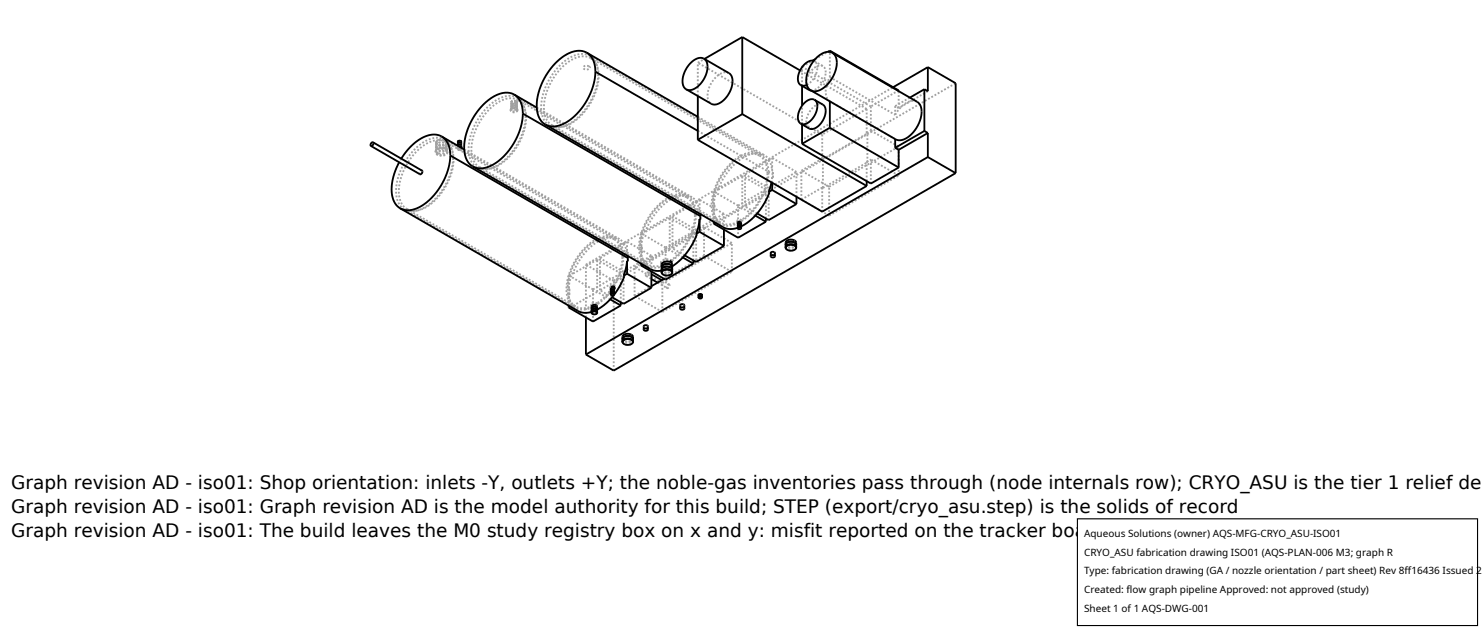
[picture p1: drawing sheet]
<svg xmlns="http://www.w3.org/2000/svg" width="212mm" height="90mm" viewBox="0 0 212 90" stroke-linecap="round" stroke-linejoin="round" font-family="sans-serif">
<g fill="none" stroke="#a0a0a0" stroke-width=".26" stroke-dasharray=".3 .3" stroke-linecap="butt">
<path d="M63.5 19.9l.5 .5 .4 .6 .2 .7 .1 .9M63.5 19.9l24.3 14.1M72.9 15.6l.3-.2 .6 .1M72.9 15.8l.3-.3 .6 .1M72.9 15.6v.2M73 15.2l.3-.2 .4 .1M73 14.9l.3-.2 .4 .1M73 14.6l.2-.2 .5 .1M73 15.5l.2 .2h.2h.3l.1-.2M73 15.5v-.3M73 14.6l.3-.2 .4 .1M73 14.6l.3-.2h.4"/>
<path d="M73 15.2v-.3M73 14.9v-.3M73.7 15.1l.1 .1M73.7 14.8l.1 .1M73.7 14.5l.1 .1M73.7 14.4l.1 .2M73.7 15.4l-.4-.1-.3 .2M73.8 15.5l.1 .1M73.8 15.6l.1 .2M73.8 15.2l-.4 .3-.2-.1-.2-.2M73.8 14.9l-.3 .2h-.3l-.2-.2M73.8 14.6l-.1 .2h-.3h-.2l-.2-.2"/>
<path d="M73.8 14.6l-.3 .2-.3-.1-.2-.1M73.8 15.2v-.3M73.8 14.9v-.3M73.8 15.5l-.1-.1M73.8 15.5v-.3M73.8 15.2l-.1 .2-.3 .1-.2-.1-.2-.2M73.8 14.9l-.1 .2-.3 .1-.3-.1-.1-.2M73.8 14.6l-.3 .3-.4-.1-.1-.2M73.9 14l.5 .4 .4 .6 .2 .7 .1 .9M73.9 14l24.3 14M73.9 15.6l-.1 .2-.4 .1h-.3l-.2-.3M73.9 15.8l-.1 .2h-.3h-.4l-.2-.2"/>
<path d="M73.9 15.6v.2M74 14.3l-.6-.2-.7-.1-.7 .2-.8 .4-.7 .5-.8 .7-1.3 1.7-.8 2-.3 1.9 .1 .8 .2 .7 .4 .5 .5 .5M74 14.3l24.1 13.9M75.1 16.6l-.2 1.4-.5 1.6-.8 1.4-1 1.3-1.1 1-1.3 .7-1.1 .2-1-.3M75.1 16.8v-.8l-.2-.7-.4-.6-.5-.4M76.7 15.4l22.1 12.8M78.5 17.9l-.5-.3-.4-.6-.2-.8-.1-.8 .1-.9 .2-1.1 .8-2 1.4-1.9 .8-.7 .8-.6 .7-.3 .8-.2h.7l.6 .3M78.5 17.9l24.3 14.1M78.8 17.9l1 .2 1-.1 1.2-.6 1.1-1 1-1.2 .8-1.6 .4-1.4 .2-1.4M78.8 17.9l24.1 13.9M84.1 9.5l.1 .2-.2 .2h-.4l-.3-.2v-.1l.2-.2 .6 .1M84.2 8l.5 .4 .4 .6 .2 .7 .1 .9"/>
<path d="M84.2 8l24.4 14M84.4 8.3l-.6-.2h-.7l-.7 .1-.8 .3-1.5 1.2-1.2 1.8-.9 2-.3 1.8 .1 .9 .2 .7 .3 .6 .5 .4M84.4 8.3l24.1 13.9M85.4 10.6l-.1 1.4-.6 1.7-.8 1.4-1 1.3-1.2 1-1.2 .6-1.1 .2-.9-.3M85.5 10.8l-.1-.8-.2-.7-.3-.6-.5-.4M99.7 9l.9-.6M99.7 13.7v-4.7M99.7 18.7l10.7 6.2M99.7 16.7l9.5 5.5M104.1 10.4l-.6-.1-.7 .3-.7 .5-.5 .8-.4 .8-.1 .9 .1 .8 .4 .4M114.6 17.8v-2.7M114.6 12.3v-2.7"/>
<path d="M114.6 9.5l1.5-.8M115.2 12.1l.6-.4 .5-.7 .3-.6 .1-.8M115.8 12.9l.7-.2 .7-.6 .5-.9 .2-.9M116.3 8.7h-.1M116.3 8.7l1.2 .7M116.4 8.5l1.8-1.1M116.7 9.6l-.1-.5-.3-.4M117.4 19.2l-17.7-10.2M117.5 14.9l-.4-.1-.6 .2-.5 .4-.5 .7-.3 .7-.1 .7 .2 .5 .3 .3M117.5 9.4l-.4-.1-.5 .2-.5 .4-.5 .6-.4 .8-.1 .6 .2 .6 .3 .3M117.9 10.3l-.1-.5-.3-.4M118.5 11v-3.6"/>
<path d="M118.5 14.5l-.4-.6-.2-.8 .2-1 .4-1.1M118.5 14.5l9.4 5.4M118.5 11l9.4 5.4M123.8 19h.1M123.8 19l.6-.4M123.8 15.5l-9.5-5.4M123.8 19v-3.5M123.8 15.5l-6.4 3.7M124.4 18.6l4 2.3M124.4 18.6v-3.4M124.4 15.2l-9.8-5.7M127.9 15.1l2.1-1.2"/>
<path d="M127.9 16.4l.7-1 .8-.7 .9-.3 .7 .1M127.9 15.1v1.3M128.4 15.4l-.5-.3M128.4 15.4v-2.4M128.4 12.9l-4 2.3M132.5 13l-4.1 2.4M57.3 22.7l-.3 .5M57.8 29.9l-.5-.4-.4-.6-.2-.7-.1-.9v-.9l.3-1.1 .9-2 1.3-1.8 .7-.7 .8-.6 .8-.3 .8-.2h.7l.6 .2M57.8 29.9l24.3 14.1M58.1 29.8l.9 .3 1.1-.2 1.1-.5 1.1-1 1-1.2 .8-1.4 .5-1.6 .2-1.4M58.1 29.8l24.1 14M60 24.9v-.4l.3-.1"/>
<path d="M62.2 21.6l.1-.2 .4-.2h.5l.5 .1M62.2 21.8l.2-.3 .3-.2h.5l.5 .1M62.2 21.6v.2M62.3 21.2l.1-.3 .4-.2h.4l.4 .1M62.3 20.8l.1-.3 .3-.1 .5-.1 .4 .2M62.3 20.4l.1-.3 .4-.1 .4-.1 .4 .2M62.3 21.8l.3 .2M62.3 21.5l.2 .3 .5 .1 .6-.1 .2-.3M62.3 21.5v-.3M62.3 21.2l.1-.3 .4-.1 .4-.1 .4 .1M62.3 20.4l.1-.3 .3-.1h.5l.4 .1M62.3 20.3l.1-.2 .4-.2 .8 .1"/>
<path d="M62.3 21.2v-.4M62.3 20.8v-.4M62.3 20.3v.1M62.6 22l-.3-.2M63.5 21.1l.3 .2M63.6 21.2l-.4-.1h-.5l-.3 .2-.1 .2M63.6 20.8l.2 .4M63.6 20.5l.2 .3M63.6 20.1l.2 .3M63.6 20l.2 .3M63.6 20.3l-.6-.3h-.6l-.7 .2-.8 .3-1.5 1.2-1.3 1.7-.8 1.9-.3 1.9v.9l.2 .7 .4 .6 .5 .4M63.6 20.3l24.1 13.9"/>
<path d="M63.7 21.3l.2 .3M63.7 21.4l.2 .4M63.8 21.2l-.2 .2-.5 .2-.6-.1-.2-.3M63.8 20.8l-.2 .3-.5 .1-.5-.1-.3-.3M63.8 20.4l-.2 .3-.5 .1-.6-.1-.2-.3M63.8 20.3l-.2 .3-.5 .2-.6-.2-.2-.3M63.8 21.2v-.4M63.8 20.8v-.4M63.8 20.3v.1M63.8 21.5l-.2-.3M63.8 21.5v-.3M63.8 21.3l-.3-.2"/>
<path d="M63.8 20.8l-.2 .3-.5 .1-.6-.1-.2-.3M63.9 21.6l-.3 .4-.6 .1-.6-.1-.2-.4M63.9 21.8l-.2 .3-.6 .1-.6-.1-.3-.3M63.9 21.6v.2M64.7 22.6l-.2 1.4-.5 1.6-.9 1.6-.9 1.2-1.2 1-1.2 .6-1.1 .2-.9-.3M64.8 22.8l-.1-.8-.2-.8-.4-.5-.5-.4M65.3 21.1h.1M65.3 21.1h.3M65.3 21.3l.3-.2M65.3 21.3l.3 .2M65.3 21.1v.2M65.4 20.9l.4 .2"/>
<path d="M65.4 20.9v-.1M65.4 20.8l.2-.1h.2M65.4 20.5l.1-.1h.3M65.4 20.3l.1-.2 .3 .1M65.4 20.8v-.1M65.4 20.2v.1M65.4 21.1l.2 .1M65.5 20.9h-.1M65.5 20.9l.3 .1M65.6 21.1l.3 .2M65.6 21.2l-.2-.1M65.6 21.5l-.3-.2"/>
<path d="M65.6 21.2l-.3-.1M65.8 21l.1 .1M65.8 20.7l.1 .1M65.8 20.4l.1 .1M65.8 20.2l.1 .1M65.8 21.1l.1 .1M65.9 21.1h-.1M65.9 20.8l-.3 .1-.2-.1M65.9 20.5l-.2 .2-.3-.2M65.9 20.3l-.2 .1-.3-.1M65.9 20.2l-.2 .1-.3-.1M65.9 21.1v-.1"/>
<path d="M65.9 20.8v-.1M65.9 20.2v.1M65.9 20.8l-.2 .1-.3-.1M65.9 21.3l-.3-.1M65.9 21.3l-.3 .2M65.9 21.2l-.4-.3M65.9 21.1v.1M66.3 21.3l22.1 12.8M68.1 23.9l-.5-.4-.4-.6-.2-.7-.1-1 .4-2 .8-2 1.4-1.7 1.5-1.3 .8-.3 .8-.2h.6l.7 .3M68.1 23.9l24.4 14.1M68.5 23.9l.9 .2 1-.1 1.2-.6 1.1-1 1-1.3 .8-1.4 .5-1.5 .1-1.4M68.5 23.9l24.1 13.9"/>
<path d="M81.2 39.3l.5-.3M81.7 39l.1 .1M83.7 37.8l43.9-25.3M85.3 37.1l-3.5 2M87.7 34.2l.5 .4 .4 .5 .2 .7 .1 .9M87.8 34l.5 .4 .4 .6 .3 .7v.9M88.4 34.1l-.7-.2h-.9l-.9 .3-1 .6-1 .9-.8 .9-.7 1.2-.6 1.3M88.7 39l-3.4-1.9M88.9 36.7l-.1 1-.3 1.2-.5 1.1-.6 1.1M89 36.6l-.1 1.1-.2 1.1-1 2.2M89.1 38.8l-3.4-1.9M89.1 38.8l3.9-2.3"/>
<path d="M89.1 34.8l.5-.3M89.1 34.8h.1M89.1 34.8l.3 .7 .2 .8M89.2 39.4l-3.5 2M89.2 34.8l-.8-.7M89.2 34.8l-3.5 2.1M89.6 36.3l.1 .1M89.6 36.3v-1.8M89.7 37.3v-.9M89.7 36.6v-.2M90.6 38.1l2.4-1.4M91.6 36.1l.1 .1"/>
<path d="M91.6 35.2h.1M91.6 35.2l.1-1.1 .4-1M91.6 33.3l.5-.2M91.6 35.2v-1.9M91.6 37.7v-1.6M91.7 35.2v1M91.7 36.2v-1M91.8 37.8l.3-.2M92.1 37.6l.1 .1M92.1 37.6l-.4-.7-.1-.8M92.1 33.1h.1M92.2 37.7l.7 .7"/>
<path d="M92.3 39.4v-.3l.3-.2M92.3 39.4l.7 .4M92.5 38l-.6-.5-.3-.5-.3-.8v-.8v-1l.3-1 .8-2 1.4-1.8 .8-.8 .8-.5 .7-.4 .8-.2 .7 .1 .6 .2M92.6 37.8l-.5-.4-.4-.6-.2-.7-.1-.8 .3-2 .9-1.9 1.3-1.8 1.4-1.1 .7-.4 .8-.2 .7 .1 .6 .2M92.6 38.9v.1M92.6 38.9l.4 .3M92.6 39l-.1 .3-.2 .1M93 38.8v-2.1M93 36.5l-3.4-2M93 36.7v-.2M93 36.7l2.1-1.1M94.4 37.6l.3 .4"/>
<path d="M94.4 37.5l.1 .2 .2 .2M94.4 37.6v-.1M94.5 38.6l.7-.2 .8-.4M94.5 38.2l.3 .2 .4 .1h.5l.3-.3M94.5 38.6l.3 .2 .4 .1 .5-.1 .3-.2M94.5 38l.3 .2M94.5 38.1l.2 .3 .5 .1 .6-.1 .2-.3M94.5 38.5l.2 .3 .5 .1 .6-.1 .2-.3M94.5 38.9l.2 .3 .5 .1 .6-.1 .2-.3M94.5 39l.3 .2 .4 .1 .5-.1 .3-.2M94.7 38l-1.2 .2h-.6l-.4-.2M94.7 38v-.1"/>
<path d="M94.7 37.9l1.2-.7M94.9 39.8l.2-.1M95.1 35.3l-3.5-2M95.1 35.3l3.9-2.2M95.1 39.7v-4.1M95.1 35.6l3.9-2.3M95.1 39.7l3.9-2.3M95.1 39.9v-.2M95.1 35.6v-.3M95.7 31.1l-3.5 2M95.7 35.7v-4.6M95.7 35.7l-3.5 2"/>
<path d="M95.8 38.1l.1-.1M95.8 37.9l.1-.1M95.8 38.1v-.2M95.9 38v-.2M95.9 37.3l-.4-.2-.5 .1-.4 .2-.2 .2M95.9 37.2l-.4-.2h-.5l-.4 .2-.2 .3M95.9 37.3v-.1M96 37.7l-.2 .4-.5 .1-.5-.1-.3-.4M96 35.5v-4.6M97.5 36.8l-1.8-1.1M97.8 36.5l-1.8-1M98.1 28.2l.5 .4 .3 .6 .3 .7v.8"/>
<path d="M98.2 28l.5 .4 .4 .7 .2 .7 .1 .8M98.8 28.2l-.8-.3h-.8l-.9 .3-1.1 .6-.9 .9-.8 .9-.8 1.3-.5 1.2M99 33.1l-3.3-2M99 37.2v-3.9M99 33.3v-.2M99 33.3l.4-.2M99.2 37.3l.2-.1M99.2 30.7l-.1 1.5-.5 1.4-.8 1.5-1 1.2-1.1 1-1.1 .6-1.1 .1-.9-.2M99.4 30.6l-.3 1.8-.7 1.8-1.1 1.7-1.4 1.4M99.4 37.2v-4.1M99.4 33.1l1.2-.7M99.4 37.2l1.2-.7"/>
<path d="M99.4 32.8l-3.4-1.9M99.4 37.4v-.2M99.4 33.1v-.3M99.4 32.8l4-2.3M99.4 28.8l.5-.3M99.4 28.8l.1 .1M99.4 28.8l.3 .7 .2 .9M99.5 28.9l-3.5 2M99.5 28.9l-.7-.7M99.5 33.4l-3.5 2.1M99.9 30.4h.1M99.9 30.4v-1.9"/>
<path d="M100 31.3v-.9M100 30.6v-.2M100.6 36.5v-4.1M101.9 29.2l.2-1.1 .3-1M101.9 29.2h.1M101.9 30.1l.1 .1M101.9 31.7v-1.6M101.9 29.2v-1.8M101.9 27.4l.5-.3M102 29.2v1M102 30.2v-1M102.2 31.8l.2-.1"/>
<path d="M102.4 27.1h.1M102.4 31.7l-.3-.8-.2-.8M102.4 31.7h.1M102.5 31.7l.8 .7M102.8 32l-.5-.4-.3-.6-.3-.7-.1-.9 .3-2 .9-2 1.3-1.8 .8-.7 .8-.6 .8-.4 .7-.1h.7l.7 .2M102.9 31.8l-.5-.4-.3-.6-.3-.8v-.9l.3-1.8 .9-2 1.2-1.6 .8-.7 .8-.6 .7-.3 .7-.1h.6l.7 .2M103.4 30.5l-3.5-2M103.4 32.8v-2.3M104.5 38.8v-4.1M104.5 38.8l-3.9-2.3M104.5 34.7l-3.9-2.3M105.3 31.7l.2 .1"/>
<path d="M105.3 31.5l.2 .2M105.3 31.7v-.2M105.4 32.5l.4-.2M105.4 32.1l.2 .1 .2-.1M105.4 32.3l.2 .1 .2-.1M105.4 32l.2 .1 .2-.1M105.4 32.6l.2 .1 .2-.1M105.4 29.4l4-2.3M105.4 33.9v-4.5M105.4 29.4l-3.5-2M105.5 31.8l-.7 .3-.7 .1h-.7l-.6-.2M105.5 31.8v-.1"/>
<path d="M105.5 31.7l.4-.2M105.8 31.8l-.2 .1-.2-.1M105.9 31.6l-.3-.1-.3 .2M105.9 31.5l-.3-.2-.3 .2M105.9 31.6v-.1M106 29.7l-3.5 2M106 29.7v-4.6M106 25.1l-3.5 2M106.4 29.5v-4.6M107.9 30.8l-1.9-1.1M108.1 30.5l-1.7-1M108.5 22.2l.4 .4 .4 .6 .2 .7 .1 .8"/>
<path d="M108.6 22l.5 .4 .4 .6 .2 .8 .1 .9M109.2 22.2l-.8-.3-.9 .1-1 .3-.9 .6-.9 .8-.9 1-.7 1.2-.6 1.2M109.4 31.2v-4.1M109.4 27.1l-3.4-2M109.6 24.7l-.2 1.5-.5 1.5-.8 1.4-.9 1.2-1.2 1-1.1 .6-1 .2-1-.3M109.8 24.7l-.3 1.8-.8 2-1.3 1.8-1.5 1.3M109.8 26.8l4-2.3M109.8 31.4v-4.6M109.8 26.8l-3.4-1.9M109.8 22.8l.3 .7 .2 .9M109.8 22.8l.1 .1M109.8 22.8l.5-.3"/>
<path d="M109.9 27.5l-3.5 2M109.9 22.9l-.7-.7M109.9 22.9l-3.5 2M110.3 24.4h.1M110.3 25.3l-.1 .7M110.3 25.3l.1 .1M110.3 24.4v-1.9M110.3 26.1v-.8M110.4 25.4v-.5M110.4 25.4v-1M110.4 24.9v-.5M110.7 36.1l-.3 .2-.3-.2"/>
<path d="M112.2 35l.3 .3 .4 .1 .5-.1 .3-.3M112.2 34.6l.2 .3 .5 .2 .6-.2 .2-.3M112.2 34.9l.2 .3 .5 .2 .6-.1 .2-.4M112.2 35.3l.2 .3 .5 .1 .5-.1 .3-.3M112.2 35.5l.3 .2 .4 .1 .5-.1 .3-.2M113.8 28.1v-3.6M113.8 24.5l-3.5-2M114.5 24.4l2.9-1.7M114.5 28.5l2.9-1.7M114.5 28.5v-4.1M117.4 22.7h.1M117.4 22.7v-3.5"/>
<path d="M117.4 26.8h.1M117.4 30.2v-3.4M117.5 22.7l6.4-3.7M117.5 26.8v-4.1M117.5 26.8l6.4-3.6M118.4 30.8v-4.1M118.4 30.8l10-5.7M118.4 26.7l10-5.8M118.4 26.7l-3.9-2.3M118.4 30.8l-3.9-2.3M123.8 23.1l.1 .1M123.8 25.9v-2.8"/>
<path d="M123.8 23.1l.6-.3M123.9 23.2v-4.2M124.4 26.2v-3.4M128.4 25.1v-4.2M128.4 25.1l-4-2.3M81.2 43.6v-1.5M81.2 42.1h.1M81.2 41.2h.1M81.2 41.2v-1.9M81.2 41.2l.2-1.1 .3-1.1M81.3 42.1v-.9M81.3 41.2v.9"/>
<path d="M81.5 43.8l.2-.2M81.7 43.6l-.3-.6-.2-.9M81.7 43.6l.1 .1M81.8 43.7l.7 .7M82.1 44l-.5-.4-.3-.6-.3-.8-.1-.8 .1-1 .2-1 .9-2.1 1.3-1.7 1.5-1.3 .8-.4 .8-.2 .8 .1 .5 .2M82.2 43.8l-.5-.4-.3-.6-.3-.8v-.7v-1l.3-1 .8-1.9 1.3-1.7 1.4-1.2 .8-.4 .7-.2 .7 .1 .6 .2M83.7 45.3v-7.5M84.4 43.6l.2 .2M84.4 43.5l.2 .2M84.4 43.6v-.1M84.5 44.5l.8-.3M84.5 44.1l.4 .1 .4-.1"/>
<path d="M84.5 44.4l.4 .2 .4-.2M84.5 44l.1 .2h.3h.3l.1-.2M84.5 44.3l.1 .2h.3h.3l.1-.2M84.5 44.7l.4 .1h.2l.2-.1M84.5 44.7l.4 .2 .4-.2M84.6 43.8l-.7 .3-.7 .1h-.6l-.5-.2M84.6 43.8v-.1M84.6 43.7l.7-.4M84.7 41.3l-3.5-2M84.7 41.3l4-2.3M84.7 45.9v-4.6M85.3 43.7l-.1 .2-.3 .1-.3-.1-.1-.2"/>
<path d="M85.3 41.7l-3.5 2M85.3 41.7v-4.6M85.3 43.5l-.5-.1-.4 .2M85.3 43.3l-.5-.1-.3 .1-.1 .2M85.3 43.5v-.2M85.7 41.4v-4.5M87.1 42.7l-1.8-1M87.2 41.2h.1M87.2 41l.2 .2M87.2 41l.2 .1M87.2 41.2l.2 .2M87.2 41.2v-.2"/>
<path d="M87.2 41.5l.2 .1 .3-.1M87.2 41.8l.2 .1 .3-.1M87.3 41.5l.2 .1 .2-.1M87.3 41.7l.2 .2 .2-.2M87.3 42.1h.2h.2M87.3 42l.2 .1 .2-.1M87.3 41.2l.1 .1M87.4 41.2l-1.3 1.4-1.3 1-.7 .3-.8 .1h-.5l-.6-.2M87.4 41.4v-.1M87.4 41.4v-.2M87.4 40.8l.3 .2M87.4 40.8l-.2 .4"/>
<path d="M87.4 40.8l-.2 .2M87.4 41.3l-.1-.1M87.4 41.1l.3-.1M87.4 41.3l-1 1.3-1.1 .9M87.4 42.4l-1.7-1M87.7 40.1l-4-2.3M87.7 52.9v-12.8M87.7 40.1l48.8-28.2M87.7 41.3l-.3 .2-.2-.2M87.7 41.3v-.1M87.8 41.2l-.1 .1M88.7 43.2v-4.2"/>
<path d="M88.9 48.5l.2 .2 .5 .1 .5-.1 .3-.2M88.9 48.1l.2 .3 .5 .1 .6-.1 .2-.3M88.9 48.4l.2 .3 .5 .1 .6-.1 .2-.3M88.9 48.8l.2 .3 .5 .1 .6-.1 .2-.3M88.9 48.9l.3 .2 .4 .1 .5-.1 .3-.2M89.1 43.4v-4.6M90.6 42.3l2.4-1.4M90.6 42.3v-4.2M92.5 46.6l-.3 .2-.3-.2M93.9 40.4l1.4 .7M94.5 40l1.1 .6M94.6 44.5v-4.1"/>
<path d="M94.6 40.4l9.9-5.7M94.6 44.5l9.9-5.7M94.6 44.5l-4-2.2M94.6 40.4l-4-2.3M95.3 41.1l.2-.1 .1-.3M95.6 40.6l-.3 .2v.3M95.6 40.7v-.1M97.7 43.6l-.2 .2-.4-.2M99.8 42.1l.2 .1 .2-.1M99.8 42.2l.2 .1 .2-.1M99.8 42.5l.2 .1 .2-.1"/>
</g>
<g fill="none" stroke="#000" stroke-width=".26">
<path d="M63.1 19.5l.5 .4 .4 .7 .2 .8 .1 .8M63.1 19.5l-.6-.2-.7-.1-.8 .2-.7 .3-.9 .6-.7 .6-1.4 1.8M63.1 19.5l3.2 1.8M73.4 13.5l.6 .4 .4 .7 .2 .7 .1 .9M73.4 13.5l-.7-.2-.6-.1-.8 .2-.8 .4-.8 .5-.8 .7-1.3 1.9-1 2.1-.2 1-.1 1 .1 .9 .2 .8 .4 .7 .5 .4M73.4 13.5l3.3 1.9M74.7 16.2l-.2 1.6-.5 1.5-.8 1.5-1.1 1.4-1.2 1-1.3 .7-1.1 .1-1-.2M74.7 16.2l25.3 14.7M77.9 17.8l25.4 14.7 1 .2 1.1-.2M83.8 7.5l.5 .5 .4 .5 .2 .8 .1 .9M83.8 7.5l-.6-.2h-.8l-.8 .1-.7 .4-.9 .6-.8 .7-1.3 1.8-.9 2.1-.3 2v.8l.2 .9 .4 .6 .6 .5M83.8 7.5l15.9 9.2"/>
<path d="M85 10.2l-.1 1.5-.6 1.7-.8 1.5-1 1.3-1.2 1-1.3 .7-1.2 .2-.9-.3M85 10.2l14.7 8.5M99.7 13.7v6.3M99.7 20l17.7 10.2 6.4-3.6M100.5 8.4l3.6 2.1 .3 .2 .2 .5v.6l-.2 .8-.3 .8-.5 .6-.5 .5-.6 .4h-.6l-.3-.1-3.6-2M100.5 8.4l.4 .4 .2 .7-.2 .8-.4 1-.5 .7-.7 .6-.7 .3-.6-.1M100.5 8.4l-.5-.1-.7 .2-.7 .6-.6 .8-.4 .9-.1 .8 .1 .7 .4 .5M106 16.3l17.8 10.3M106 5.3v11M106 5.3l8.3 4.8M106 5.3l-5.4 3.1M106 16.3l-6.3 3.7"/>
<path d="M114.4 12.2l1.4 .7M114.6 12.3v2.8M114.6 17.8v2.7M114.6 9.5v.1M115.2 12.1l-.5 .1h-.3M116.2 8.7h-.4l-.5 .2-.5 .4-.5 .6-.2 .7-.1 .7 .1 .5 .3 .4M116.3 14.2l1.3 .8 .2 .3 .1 .9-.4 1-.7 .9-.8 .3h-.4l-1.2-.7M116.3 14.2l.3 .4 .1 .5-.1 .7-.2 .7-.5 .6-.5 .4-.6 .2h-.4M116.3 14.2h-.5l-.5 .2-.5 .4-.4 .6-.3 .6-.1 .7 .1 .6 .3 .4M116.4 8.5l-.3 .2M118.5 7.2l-.3 .2M118.5 7.2v.2"/>
<path d="M118.5 14.5v3.7M118.5 18.2l-3.9 2.3M118.5 7.2l9.9 5.7v.1M118.5 18.2l9.9 5.7M118.9 7.5l12.2 7.1 .4 .6 .1 .8-.1 1-.5 1-.6 .9-.8 .7-.8 .4h-.7l-12.3-7.1M118.9 7.5l.4 .6 .2 .8-.1 1.1-.5 1.1-.7 1-.9 .7-.8 .2-.7-.1M118.9 7.5l-.7-.1-.9 .3-.8 .7-.7 .9-.5 1.1-.2 1.1 .2 .8 .5 .6M127.9 19.9v1.2M132 18.7l.5 .3M132 18.7l-4.1 2.4M132 12.7l-2 1.2M132 12.7v6"/>
<path d="M132.5 9.6l4 2.3v12.8M132.5 19l-4.1 2.4M132.5 9.6v3.4l-.5-.3M132.5 19v3.4M132.5 9.6l-4.9 2.9M53.3 20.3l7 4.1v.3l-.3 .2-7-4.1M53.3 20.3v.4l-.3 .1M53.3 20.3l-.3 .2v.3M57 23.2l-.8 2-.3 2 .1 .8 .3 .8 .4 .5 .5 .4M57.2 29.7l25.4 14.7 .9 .3 1-.2M64.3 22.2l-.2 1.5-.5 1.5-.8 1.6-1.1 1.4-1.2 1-1.2 .6-1.2 .2-.9-.3M64.3 22.2l25.4 14.6"/>
<path d="M65.4 20.8l.1-.1h.2h.2v.3M65.4 20.7v-.2l.2-.1 .3 .1v.2M65.4 20.5v-.3l.2-.1 .3 .1v.3M65.4 20.2l.2-.1 .3 .1M65.5 20.9h.4v.2M67.5 23.8l25.4 14.6 .8 .3 .8-.1M89.1 39.4l.1 .1-.5 1.1-1.1 1.6-1.1 1.2-1.2 .8M89.6 37.3l-.2 1-.3 1.1M89.6 37.3v1.8M89.6 39.1l3.4 2M89.6 39.1l-.5 .3M89.7 36.6v.2"/>
<path d="M89.7 36.8v.5h-.1M91.6 37.7v.2M91.8 37.8l-.2 .1M93 38.8v2.3M93 39.8l.9 .6M93 39.2l1.5 .8M94.5 38.5l.1-.9 .2-.2 .5-.1 .4 .1 .2 .2 .1 .9M94.5 38.1l.3-.3 .5-.1 .6 .2 .1 .3M94.5 38.1v.1M94.5 38.5l.2-.3 .5-.1 .6 .1 .2 .3M94.5 38.5v.1M94.5 38.9l.2-.3 .5-.2 .6 .1 .2 .4"/>
<path d="M94.5 38.9v.1M94.5 38.1l.2-.3 .5-.1 .5 .1 .3 .3M94.5 38.5l.1-.2 .3-.2h.6l.4 .2 .1 .6M94.5 38.9l.2-.3 .5-.1 .5 .1 .3 .3M94.5 38.9l.2 .3 .5 .1 .6-.1 .2-.3M94.5 38.5v.4M94.9 39.8l-1.9 1.1M95.7 37.3l.3 .2M96 38.9l-.3-.3-.5-.1-.5 .1-.2 .3M96 38.9h.1M96 38.5v.1M96 38.9v.1"/>
<path d="M97.5 36.8l1.5 .8M99 37.2v.4M99 37.6l-3.9 2.3-3.5-2M99.2 37.3l-.2 .1M99.4 33.4h.1l-.4 1-.9 1.5-1 1.2-1.2 .9M99.9 31.3l-.1 1-.4 1.1M99.9 33.1l-.5 .3M99.9 31.3v1.8M99.9 33.1l3.5 2M100 30.6v.3M100 30.9v.4h-.1M101.9 31.7v.2"/>
<path d="M102.2 31.8l-.3 .1M103.4 35.1l-4 2.3-1.6-.9M103.4 32.8v2.3M105.4 32v-.3h.2h.2l.1 .3M105.4 32l.2-.1 .3 .1M105.4 32v.1M105.4 32.3v-.3l.2-.1 .2 .1 .1 .3M105.4 32.3l.2-.2 .3 .2M105.4 32.3h.1M105.4 32.5v-.3h.2h.2l.1 .3M105.4 32.5l.2-.1 .3 .1M105.4 32.5v.1"/>
<path d="M105.4 32.5l.2-.1 .2 .1M105.4 32.5h.1M105.4 32.6l.2-.1 .2 .1M105.4 32.6l.2 .1 .2-.1M105.8 32.6h.1M105.8 32.5v.1M105.9 32l-.1 .1M105.9 32.3h-.1M105.9 32.5l-.1 .1M107.9 30.8l1.5 .9M109.4 31.2v.5M109.4 31.7l-4 2.2-3.5-2"/>
<path d="M109.8 27.4l.1 .1-.5 1.1-1.1 1.7-1.1 1.2-1.4 .8M110.1 36.6v-.5l.3-.1 .3 .1v.5M110.1 36.6l.2-.2 .4 .2M110.1 36.6l.3 .2 .3-.2M110.2 26l-.4 1.4M110.3 27.1l3.5 2M110.3 27.1l-.5 .3M110.3 26.1v1M112.2 34.9l.1-.5 .7-.2 .6 .2 .1 .5M112.2 34.9l.2-.3 .5-.1 .6 .1 .2 .3M112.2 34.9v.1M112.2 35.3l.1-.6 .6-.2 .7 .2 .1 .6"/>
<path d="M112.2 35.3l.3-.3 .5-.1 .5 .1 .2 .3M112.2 35.3v.2M112.2 35.3l.2-.3 .5-.1 .6 .1 .2 .3M112.2 35.3h.1M112.2 35.4l.2-.3 .6-.2 .5 .2 .2 .3M112.2 35.4l.2 .3 .5 .1 .6-.1 .2-.3M112.2 35.3v.1M113.7 35.3h.1M113.7 35.3v.1M113.7 34.9v.1M113.7 35.3v.2M113.8 29.1l-4 2.3-1.7-.9"/>
<path d="M113.8 28.1v1M114.6 20.5l9.8 5.7 4-2.3M123.8 25.9v.7M127.9 21.1l.5 .3M128.4 21.4v2.5M132.5 22.4l4 2.3M132.5 22.4l-48.8 28.2M136.5 24.7l-48.8 28.2-4-2.3M81.2 43.6v.3M81.5 43.8l-.3 .1M83.7 45.3v5.3M84.5 44.3v.1"/>
<path d="M84.5 44.6l.1-.1 .3-.1 .3 .1 .1 .1M84.5 44.6v.1M84.5 44.7l.1-.2h.3h.3l.1 .2M84.5 44.7l.1 .1 .3 .1 .3-.1 .1-.1M85.2 43.9l-.5-.1-.2 .2M85.2 43.9l.1 .4M85.2 44.2l-.3-.1-.3 .1-.1 .4M85.2 44.2l.1 .4M85.2 43.9l-.5-.1-.2 .3M85.2 43.9l.1 .1M85.2 44.2l-.4-.1-.3 .2M85.2 44.2l.1 .1"/>
<path d="M85.3 44.6v.1M85.3 44l-.1-.4h-.5l-.2 .1v.6M85.3 44v.1M85.3 44.3v.1M87.1 42.7l1.6 .9M87.2 41.5l.3-.2 .2 .2M87.2 41.5h.1M87.2 42l.2-.1 .3 .1M87.2 42l.1 .1M87.3 42l.2-.1 .2 .1M87.3 42h.1M87.3 42l.1-.1 .3 .1"/>
<path d="M87.3 42l.2 .2 .2-.2M87.3 41.7l.1-.1h.2l.1 .4M87.3 41l.3-.1 .2 .2M87.3 41l.3 .1 .2 .1M87.3 41l.1 .1M87.4 41.1l-.2 .4M87.4 41.1h.3v.6M87.7 41.5l-.2-.2-.2 .1-.1 .6M87.7 42h.1M87.7 41.7l-.3-.1-.1 .1-.1 .1M87.7 41.7v.1M87.7 42v.1"/>
<path d="M87.8 41.1v.1M87.8 41.2l-.1 .1M88.7 43.6l-4 2.3-3.5-2M88.7 43.2v.4M88.9 48.4v-.4l.2-.2 .4-.1h.5l.4 .3v.8M88.9 48.4v.1M88.9 48.8l.2-.3 .5-.2 .6 .2 .2 .3M88.9 48.8v.1M88.9 48.8l.2-.3 .5-.1 .6 .1 .2 .3M88.9 48.8h.1M88.9 48.8l.2 .3 .5 .2 .6-.2 .2-.3M88.9 48.4v.4"/>
<path d="M90.2 48.1l-.4-.1h-.4l-.4 .2-.1 .2M90.2 48.1l.2 .3M90.4 48.8h.1M90.4 48.4v.1M90.4 48.8v.1M91.9 47.1v-.5l.3-.2 .3 .1v.6M91.9 47.1l.3-.2 .3 .2M91.9 47.1l.3 .1 .3-.1M93 41.1l-3.9 2.3-1.7-1M97.1 44.1l.1-.5 .2-.2 .3 .1v.6M97.1 44.1l.3-.2 .3 .2M97.1 44.1l.3 .1 .3-.1"/>
<path d="M99.8 42.2h.1M99.8 42.4v.1M99.8 42.1l.2-.1 .3 .1M99.8 42.1h.1M99.8 42.1v.1M99.8 42.5h.1M99.8 42.5l.2-.1 .2 .1M99.8 42.5l.2 .1 .2-.1M100.2 42.1h-.4v.3M100.2 42.1l.1 .3M100.2 42.4l-.3-.1-.1 .2M100.2 42.4v.1"/>
<path d="M100.2 42.1h-.3l-.1 .1M100.2 42.1l.1 .1M100.2 42.4l-.3-.1-.1 .1M100.2 42.4h.1M100.2 42.5h.1M100.3 42.1h-.1M100.3 42.1v.1M100.3 42.2h-.1M100.3 42.4l-.1 .1"/>
</g>
<path d="M153.9 74.1h57.1v15.2h-57.1z" fill="#fff" stroke="#000" stroke-width=".16"/>
<g font-size="2.6">
<text x="1.6" y="69.8">Graph revision AD - iso01: Shop orientation: inlets -Y, outlets +Y; the noble-gas inventories pass through (node internals row); CRYO_ASU is the tier 1 relief de</text>
<text x="1.6" y="73.3">Graph revision AD - iso01: Graph revision AD is the model authority for this build; STEP (export/cryo_asu.step) is the solids of record</text>
<text x="1.6" y="76.7">Graph revision AD - iso01: The build leaves the M0 study registry box on x and y: misfit reported on the tracker board, nothing resized</text>
</g>
<g font-size="1.4">
<text x="154.8" y="76.6">Aqueous Solutions (owner) AQS-MFG-CRYO_ASU-ISO01</text>
<text x="154.8" y="79.3">CRYO_ASU fabrication drawing ISO01 (AQS-PLAN-006 M3; graph R</text>
<text x="154.8" y="82">Type: fabrication drawing (GA / nozzle orientation / part sheet) Rev 8ff16436 Issued 2</text>
<text x="154.8" y="84.7">Created: flow graph pipeline Approved: not approved (study)</text>
<text x="154.8" y="87.4">Sheet 1 of 1 AQS-DWG-001</text>
</g>
</svg>
